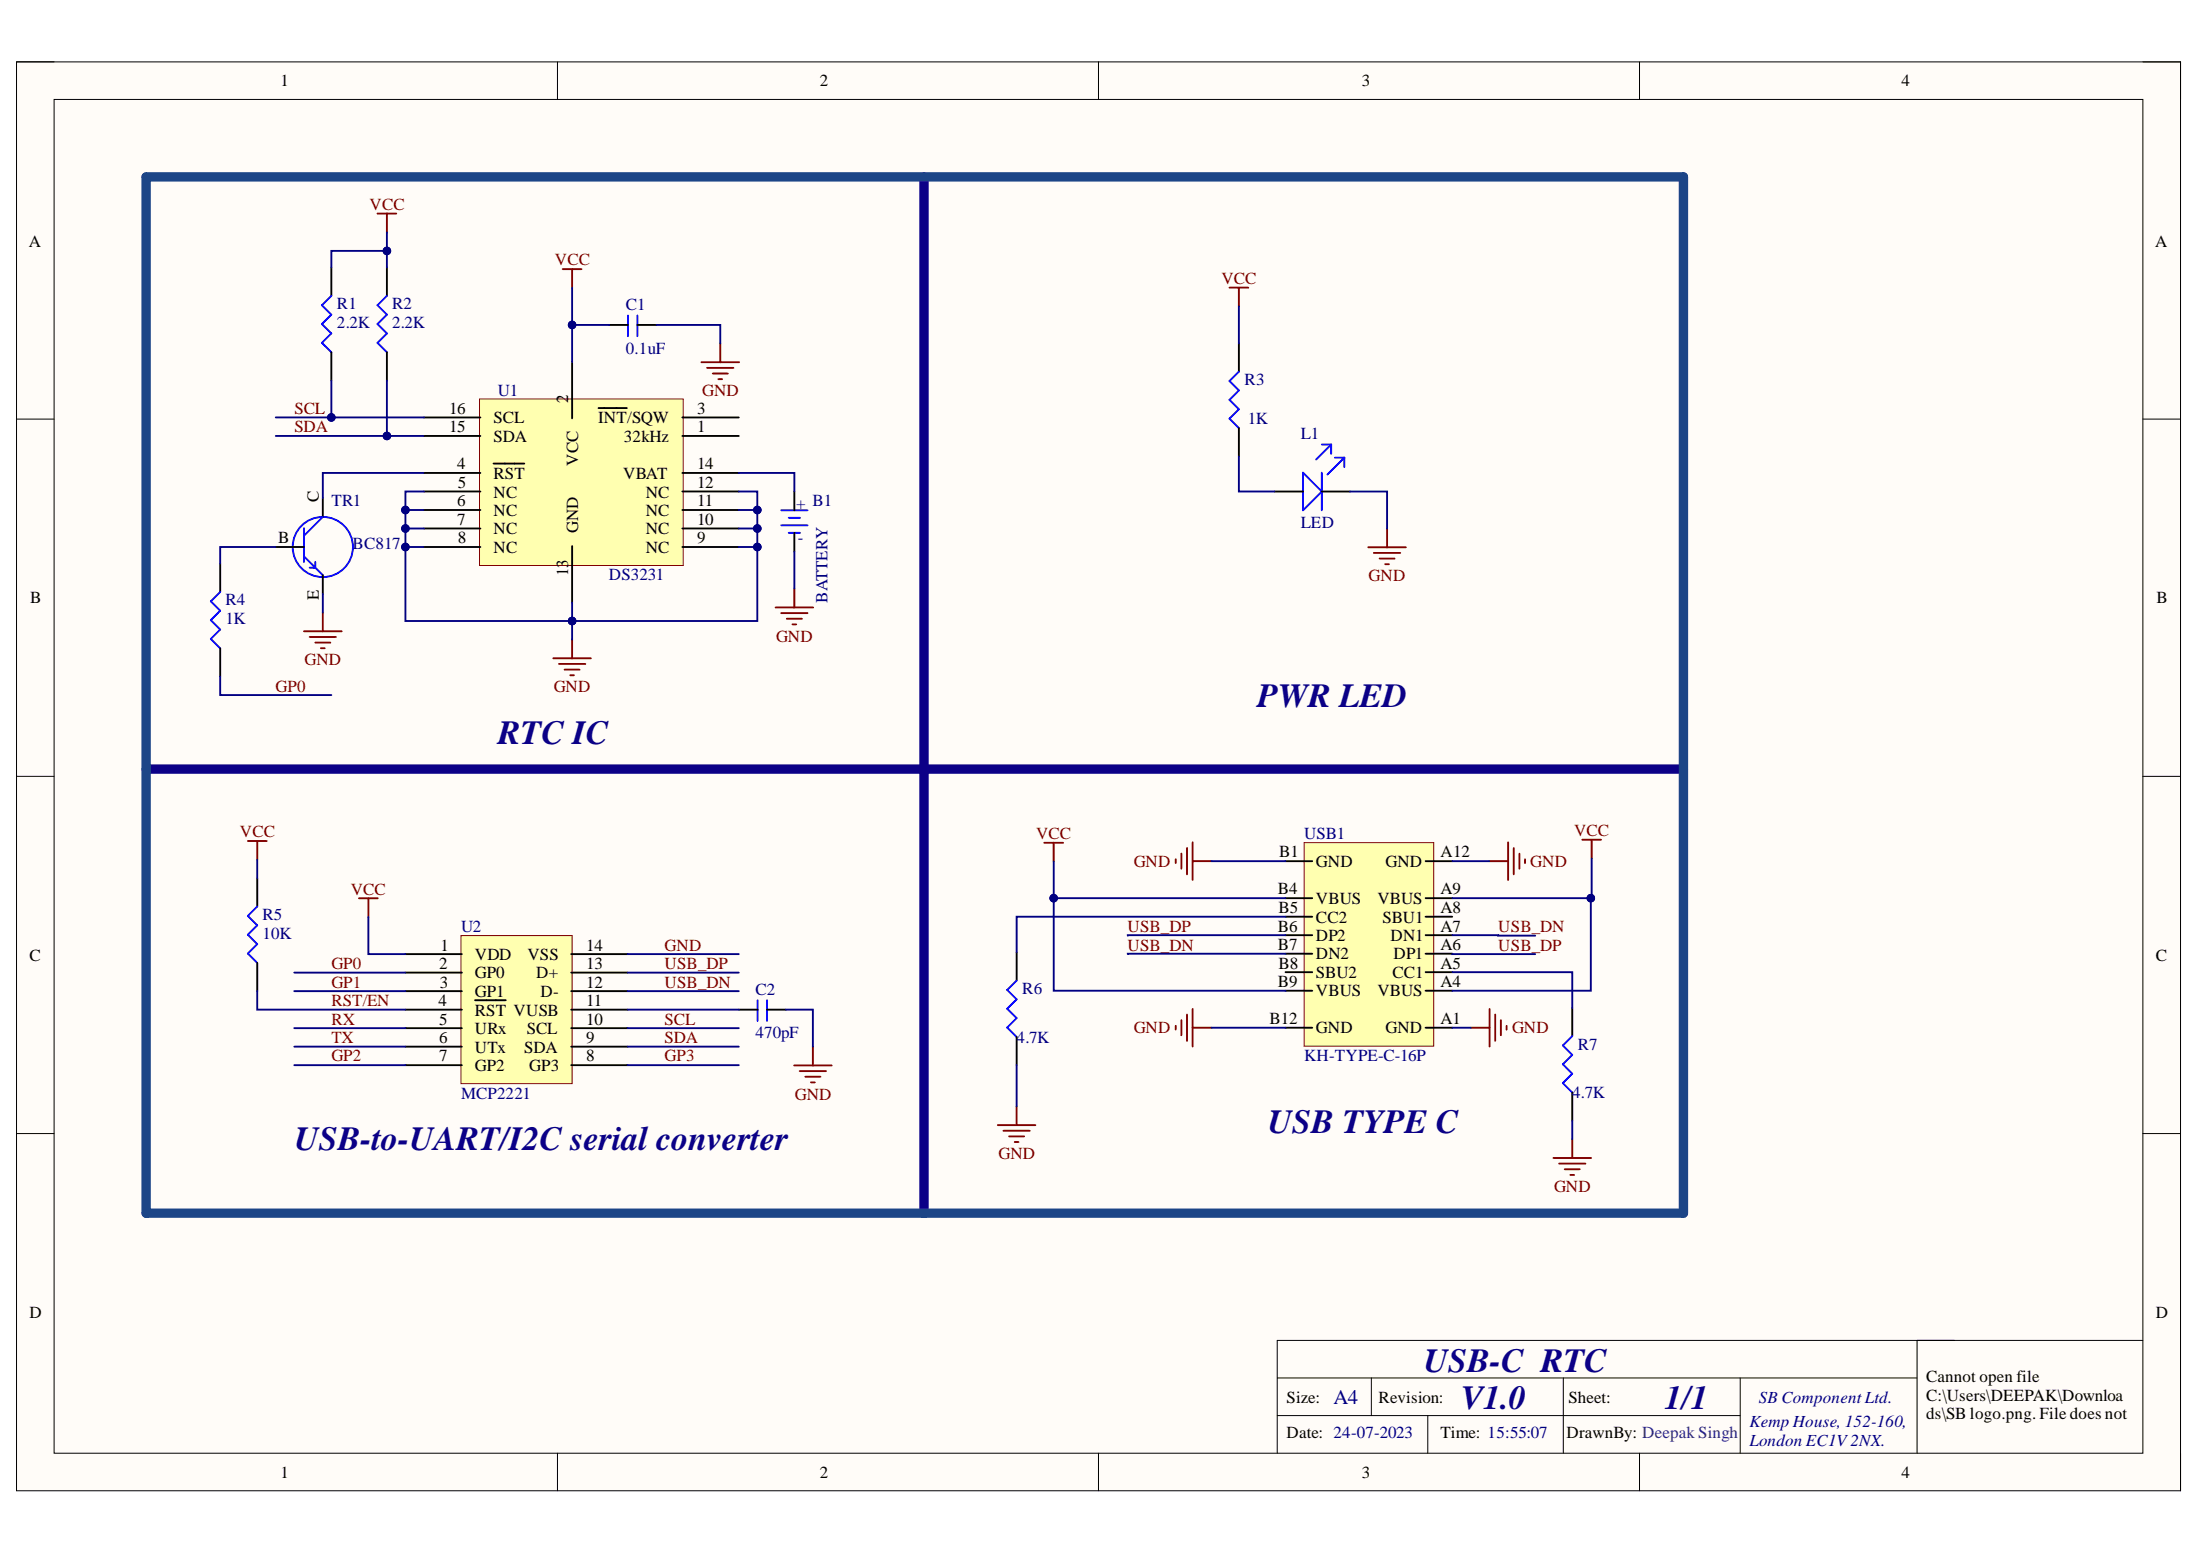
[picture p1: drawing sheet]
<svg xmlns="http://www.w3.org/2000/svg" width="297mm" height="210mm" viewBox="0 0 297 210" stroke-linecap="round" stroke-linejoin="round" font-family="sans-serif">
<path d="M2.2 8.4h292.2v192.8h-292.2z" fill-rule="evenodd" fill="#fffcf8"/>
<path d="M2.2 8.4h292.2v192.8h-292.2z" fill="none" stroke="#000" stroke-width=".14"/>
<path d="M7.3 13.4h282v182.8h-282z" fill-rule="evenodd" fill="#fffcf8"/>
<g fill="none" stroke="#000" stroke-width=".14">
<path d="M2.2 8.3h5.1M7.3 13.4h282v182.8h-282zM75.3 8.3v5.1M148.3 8.3v5.1M221.4 8.4v5M289.3 8.4h5.1v5M2.2 56.6h5.1M289.3 56.6h5.1M2.2 104.8h5.1M289.3 104.8h5.1M2.2 153h5.1M289.3 153h5.1"/>
<path d="M75.3 196.2v5M148.3 196.2v5M172.4 186h86.4M172.4 191.1h62.6M185.2 186v5.1M192.8 191.1v5.1M211.1 186v10.2M221.4 196.2v5M235 186v10.2M258.8 180.9v15.3M289.3 180.9h-116.9v15.3M294.4 196.2v5"/>
</g>
<path d="M62.2 126.3h15v20h-15z" fill-rule="evenodd" fill="#ffffb0"/>
<path d="M62.2 126.3h15v20h-15z" fill="none" stroke="#800000" stroke-width=".14"/>
<g fill="none" stroke="#000" stroke-width=".25">
<path d="M167.3 46.4v3.8M167.3 57.8v3.8M172.1 66.4h3.8M178.5 66.4h3.8M34.7 118.6v3.8M34.7 130v3.8M54.7 128.8h7.7M54.7 131.3h7.7M54.7 133.8h7.7M54.7 136.3h7.7M54.7 138.8h7.7M64.1 135h4.2"/>
<path d="M77.1 128.8h7.6M77.1 131.3h7.6M77.1 133.8h7.6M77.1 136.3h7.6M77.1 138.8h7.6M99.8 136.3h2.5M103.6 136.3h2.5M54.7 141.3h7.7M54.7 143.8h7.7M77.1 141.3h7.6M77.1 143.8h7.6"/>
</g>
<path d="M167.3 50.2l-1.3 1.2 1.3 1.3-1.3 1.3 1.3 1.2-1.3 1.3 1.3 1.3M175.9 63.8l2.6 2.6-2.6 2.5zM178.5 63.8v5.1M178.5 60h1.2M179.7 60l-2 2M179.7 60v1.3M180.2 61.8h1.3M181.5 61.8l-2.3 2.3M181.5 61.8v1.2M34.7 122.4l-1.2 1.2 1.2 1.3-1.2 1.3 1.2 1.2-1.2 1.3 1.2 1.3M102.3 135v2.8M103.6 135v2.8" fill="none" stroke="#00f" stroke-width=".25"/>
<g fill="none" stroke="#800000" stroke-width=".25">
<path d="M166 38.8h2.5M167.3 38.8v2.6M184.7 73.9h5.1M185.5 74.6h3.6M186.3 75.4h2M187 76.2h.5M187.3 71.3v2.6M33.5 113.5h2.5M34.7 113.5v2.6M48.5 121.3h2.5M49.7 121.3v2.5M107.2 143.8h5.1"/>
<path d="M108 144.6h3.5M108.7 145.3h2.1M109.5 146.1h.5M109.8 141.3v2.5"/>
</g>
<path d="M124.8 23.9v139.9M19.7 103.8h207.6" fill="none" stroke="#0c0087" stroke-width="1.3"/>
<path d="M64.7 53.9h27.6v22.4h-27.6z" fill-rule="evenodd" fill="#ffffb0"/>
<path d="M64.7 53.9h27.6v22.4h-27.6z" fill="none" stroke="#800000" stroke-width=".14"/>
<g fill="none" stroke="#000" stroke-width=".25">
<path d="M44.7 36.1v3.8M52.2 36.1v3.8M44.7 47.5v3.9M52.2 47.5v3.9M57.2 58.8h7.7M57.2 56.4h7.7M77.2 48.9v7.6M80.8 55.1h3.8M82.2 43.9h2.6M86.1 43.9h2.5M92.1 58.8h7.7M92.1 56.4h7.7"/>
<path d="M29.7 76.1v3.8M37.2 73.8h3.8M43.6 67.2v2.6M43.6 77.6v2.6M57.2 63.8h7.7M57.2 66.3h7.7M57.2 68.8h7.7M57.2 71.3h7.7M57.2 73.8h7.7M66.6 62.6h4.2M77.2 73.7v7.6M92.1 63.8h7.7"/>
<path d="M92.1 66.3h7.7M92.1 68.8h7.7M92.1 71.3h7.7M92.1 73.8h7.7M107.3 66.3v2.6M107.3 71.9v2.6M29.7 87.5v3.8"/>
</g>
<g fill="none" stroke="#00f" stroke-width=".25">
<path d="M44.7 39.9l-1.2 1.3 1.2 1.3-1.2 1.2 1.2 1.3-1.2 1.3 1.2 1.2M52.2 39.9l-1.2 1.3 1.2 1.3-1.2 1.2 1.2 1.3-1.2 1.3 1.2 1.2M84.8 42.6v2.8M86.1 42.6v2.8M29.7 79.9l-1.2 1.3 1.2 1.2-1.2 1.3 1.2 1.3-1.2 1.2 1.2 1.3M41 75.1l2.6 2.5M41 71.3v4.6M42.6 75.9v.7h-.8M43.6 69.8l-2.6 2.5M105.5 68.9h3.5M105.5 70.9h3.5M106.5 69.9h1.5"/>
<path d="M106.5 71.9h1.5"/>
<circle cx="43.6" cy="73.8" r="4.1"/>
</g>
<g fill="none" stroke="#800000" stroke-width=".25">
<path d="M51 28.8h2.5M52.2 28.8v2.6M76 36.3h2.5M77.2 36.3v2.6M94.7 48.9h5.1M95.5 49.7h3.5M96.2 50.4h2.1M97 51.2h.5M97.3 46.4v2.5M107.3 79.5v2.5M41 85.2h5.1M41.8 86h3.6"/>
<path d="M42.6 86.7h2M43.3 87.5h.5M43.6 82.7v2.5M74.7 88.9h5.1M75.5 89.6h3.5M76.2 90.4h2.1M77 91.2h.5M77.2 86.3v2.6M104.7 82h5.1M105.5 82.8h3.5M106.2 83.5h2.1M107 84.3h.5"/>
<path d="M158.7 116v.5M159.5 115.2v2.1M160.3 114.5v3.5M161 116.2h2.6M161 113.7v5.1M201.1 116.2h2.5M203.6 113.7v5.1M204.4 114.5v3.5M205.1 115.2v2.1M205.9 116v.5M158.7 138.5v.5M159.5 137.7v2"/>
<path d="M160.3 136.9v3.6M161 138.7h2.6M161 136.2v5.1M198.6 138.7h2.5M201.1 136.2v5.1M201.9 137v3.5M202.6 137.7v2M203.4 138.5v.5M209.7 156.3h5.1M210.5 157.1h3.6M211.3 157.8h2M212 158.6h.5"/>
<path d="M212.3 153.8v2.5"/>
</g>
<path d="M176.1 113.7h17.5v27.5h-17.5z" fill-rule="evenodd" fill="#ffffb0"/>
<path d="M176.1 113.7h17.5v27.5h-17.5z" fill="none" stroke="#800000" stroke-width=".14"/>
<g fill="none" stroke="#000" stroke-width=".25">
<path d="M173.6 116.2h3.6M192.5 116.2h3.6M137.3 128.6v3.8M137.3 140v3.8M173.6 121.2h3.6M173.6 123.7h3.6M173.6 126.2h3.6M173.6 128.7h3.6M173.6 131.2h3.6M173.6 133.7h3.6M173.6 138.7h3.6M192.5 121.2h3.6"/>
<path d="M192.5 123.7h3.6M192.5 126.2h3.6M192.5 128.7h3.6M192.5 131.2h3.6M192.5 133.7h3.6M192.5 138.7h3.6M212.3 136v3.9M212.3 147.5v3.8"/>
</g>
<path d="M137.3 132.4l-1.3 1.2 1.3 1.3-1.3 1.3 1.3 1.2-1.3 1.3 1.3 1.3M212.3 139.9l-1.3 1.2 1.3 1.3-1.3 1.3 1.3 1.2-1.3 1.3 1.3 1.3" fill="none" stroke="#00f" stroke-width=".25"/>
<path d="M141 113.8h2.5M142.3 113.8v2.5M213.6 113.4h2.6M214.9 113.4v2.5M134.7 151.9h5.1M135.5 152.6h3.5M136.2 153.4h2.1M137 154.2h.5M137.3 149.3v2.6" fill="none" stroke="#800000" stroke-width=".25"/>
<path d="M19.7 23.9h207.6v139.9h-207.6z" fill="none" stroke="#1c4587" stroke-width="1.3"/>
<g fill="none" stroke="#000080" stroke-width=".25">
<path d="M167.3 41.4v5M54.7 68.8h2.5M99.8 63.8h7.5v2.5M167.3 61.6v4.7h4.8M182.3 66.4h5v4.9M34.7 116.1v2.5M34.7 133.8v2.5h20M39.7 131.3h15M39.7 133.8h15M39.7 138.8h15M49.7 123.8v5h5M84.7 128.8h15.1"/>
<path d="M84.7 136.3h15.1M84.7 131.3h15.1M84.7 133.8h15.1M84.7 138.8h15.1M106.1 136.3h3.7v5M39.7 141.3h15M39.7 143.8h15M84.7 141.3h15.1M84.7 143.8h15.1"/>
</g>
<circle cx="54.7" cy="68.8" r=".51" fill="#000080"/>
<circle cx="54.7" cy="68.8" r=".51" fill="none" stroke="#000080" stroke-width=".14"/>
<path d="M54.7 71.3h2.5" fill="none" stroke="#000080" stroke-width=".25"/>
<circle cx="54.7" cy="71.3" r=".51" fill="#000080"/>
<circle cx="54.7" cy="71.3" r=".51" fill="none" stroke="#000080" stroke-width=".14"/>
<path d="M54.7 73.8h2.5" fill="none" stroke="#000080" stroke-width=".25"/>
<circle cx="54.7" cy="73.8" r=".51" fill="#000080"/>
<circle cx="54.7" cy="73.8" r=".51" fill="none" stroke="#000080" stroke-width=".14"/>
<path d="M99.8 73.8h2.5" fill="none" stroke="#000080" stroke-width=".25"/>
<circle cx="102.3" cy="73.8" r=".51" fill="#000080"/>
<circle cx="102.3" cy="73.8" r=".51" fill="none" stroke="#000080" stroke-width=".14"/>
<path d="M99.8 71.3h2.5" fill="none" stroke="#000080" stroke-width=".25"/>
<circle cx="102.3" cy="71.3" r=".51" fill="#000080"/>
<circle cx="102.3" cy="71.3" r=".51" fill="none" stroke="#000080" stroke-width=".14"/>
<path d="M99.8 68.8h2.5" fill="none" stroke="#000080" stroke-width=".25"/>
<circle cx="102.3" cy="68.8" r=".51" fill="#000080"/>
<circle cx="102.3" cy="68.8" r=".51" fill="none" stroke="#000080" stroke-width=".14"/>
<path d="M77.2 81.3v2.5" fill="none" stroke="#000080" stroke-width=".25"/>
<circle cx="77.2" cy="83.8" r=".51" fill="#000080"/>
<circle cx="77.2" cy="83.8" r=".51" fill="none" stroke="#000080" stroke-width=".14"/>
<path d="M77.2 83.8v2.5" fill="none" stroke="#000080" stroke-width=".25"/>
<circle cx="77.2" cy="83.8" r=".51" fill="#000080"/>
<circle cx="77.2" cy="83.8" r=".51" fill="none" stroke="#000080" stroke-width=".14"/>
<path d="M52.2 51.4v7.4" fill="none" stroke="#000080" stroke-width=".25"/>
<circle cx="52.2" cy="58.8" r=".51" fill="#000080"/>
<circle cx="52.2" cy="58.8" r=".51" fill="none" stroke="#000080" stroke-width=".14"/>
<path d="M44.7 51.4v5" fill="none" stroke="#000080" stroke-width=".25"/>
<circle cx="44.7" cy="56.4" r=".51" fill="#000080"/>
<circle cx="44.7" cy="56.4" r=".51" fill="none" stroke="#000080" stroke-width=".14"/>
<path d="M52.2 31.4v2.5h-7.5v2.2" fill="none" stroke="#000080" stroke-width=".25"/>
<circle cx="52.2" cy="33.9" r=".51" fill="#000080"/>
<circle cx="52.2" cy="33.9" r=".51" fill="none" stroke="#000080" stroke-width=".14"/>
<path d="M52.2 33.9v2.2" fill="none" stroke="#000080" stroke-width=".25"/>
<circle cx="52.2" cy="33.9" r=".51" fill="#000080"/>
<circle cx="52.2" cy="33.9" r=".51" fill="none" stroke="#000080" stroke-width=".14"/>
<path d="M77.2 38.9v5M107.3 74.5v5" fill="none" stroke="#000080" stroke-width=".25"/>
<circle cx="77.2" cy="43.9" r=".51" fill="#000080"/>
<circle cx="77.2" cy="43.9" r=".51" fill="none" stroke="#000080" stroke-width=".14"/>
<path d="M82.2 43.9h-5v5" fill="none" stroke="#000080" stroke-width=".25"/>
<circle cx="77.2" cy="43.9" r=".51" fill="#000080"/>
<circle cx="77.2" cy="43.9" r=".51" fill="none" stroke="#000080" stroke-width=".14"/>
<path d="M37.2 58.8h20M88.6 43.9h8.7v2.5M37.2 73.8h-7.5v2.3M57.2 63.8h-13.6v3.4M29.7 91.3v2.5h15M43.6 80.2v2.5" fill="none" stroke="#000080" stroke-width=".25"/>
<circle cx="52.2" cy="58.8" r=".51" fill="#000080"/>
<circle cx="52.2" cy="58.8" r=".51" fill="none" stroke="#000080" stroke-width=".14"/>
<path d="M37.2 56.4h20" fill="none" stroke="#000080" stroke-width=".25"/>
<circle cx="44.7" cy="56.4" r=".51" fill="#000080"/>
<circle cx="44.7" cy="56.4" r=".51" fill="none" stroke="#000080" stroke-width=".14"/>
<path d="M57.2 66.3h-2.5v17.5h47.6v-17.5h-2.5" fill="none" stroke="#000080" stroke-width=".25"/>
<circle cx="102.3" cy="68.8" r=".51" fill="#000080"/>
<circle cx="102.3" cy="68.8" r=".51" fill="none" stroke="#000080" stroke-width=".14"/>
<circle cx="102.3" cy="71.3" r=".51" fill="#000080"/>
<circle cx="102.3" cy="71.3" r=".51" fill="none" stroke="#000080" stroke-width=".14"/>
<circle cx="102.3" cy="73.8" r=".51" fill="#000080"/>
<circle cx="102.3" cy="73.8" r=".51" fill="none" stroke="#000080" stroke-width=".14"/>
<circle cx="77.2" cy="83.8" r=".51" fill="#000080"/>
<circle cx="77.2" cy="83.8" r=".51" fill="none" stroke="#000080" stroke-width=".14"/>
<circle cx="54.7" cy="73.8" r=".51" fill="#000080"/>
<circle cx="54.7" cy="73.8" r=".51" fill="none" stroke="#000080" stroke-width=".14"/>
<circle cx="54.7" cy="71.3" r=".51" fill="#000080"/>
<circle cx="54.7" cy="71.3" r=".51" fill="none" stroke="#000080" stroke-width=".14"/>
<circle cx="54.7" cy="68.8" r=".51" fill="#000080"/>
<circle cx="54.7" cy="68.8" r=".51" fill="none" stroke="#000080" stroke-width=".14"/>
<path d="M142.3 116.3v4.9h31.3M163.6 116.2h10M196.1 116.2h5M163.6 138.7h10M173.6 126.2l-21.3 .1M173.6 128.7l-21.3 .1M196.1 128.7l11.2 .1M196.1 126.2l11.2 .1M196.1 138.7h2.5" fill="none" stroke="#000080" stroke-width=".25"/>
<circle cx="142.3" cy="121.2" r=".51" fill="#000080"/>
<circle cx="142.3" cy="121.2" r=".51" fill="none" stroke="#000080" stroke-width=".14"/>
<path d="M142.3 121.2v12.5h31.3" fill="none" stroke="#000080" stroke-width=".25"/>
<circle cx="142.3" cy="121.2" r=".51" fill="#000080"/>
<circle cx="142.3" cy="121.2" r=".51" fill="none" stroke="#000080" stroke-width=".14"/>
<path d="M214.8 121.2v12.5h-18.7" fill="none" stroke="#000080" stroke-width=".25"/>
<circle cx="214.8" cy="121.2" r=".51" fill="#000080"/>
<circle cx="214.8" cy="121.2" r=".51" fill="none" stroke="#000080" stroke-width=".14"/>
<path d="M214.9 115.9v5.3h-18.8M173.6 123.7h-36.3v4.9M196.1 131.2h16.2v4.8M137.3 143.8v5.5M212.3 151.3v2.5" fill="none" stroke="#000080" stroke-width=".25"/>
<circle cx="214.8" cy="121.2" r=".51" fill="#000080"/>
<circle cx="214.8" cy="121.2" r=".51" fill="none" stroke="#000080" stroke-width=".14"/>
<g font-size="4.6" fill="#0c0087">
<text x="169.7" y="95.4">PWR LED</text>
<text x="67.2" y="100.4">RTC IC</text>
<text x="39.7" y="155.3">USB-to-UART/I2C serial converter</text>
<text x="171.2" y="153">USB TYPE C</text>
<text x="192.2" y="185.3">USB-C RTC</text>
<text x="197.2" y="190.3">V1.0</text>
<text x="224.8" y="190.3">1/1</text>
</g>
<text font-size="2.8" fill="#000080" x="180.1" y="189.5">A4</text>
<g font-size="2.3">
<text x="37.9" y="11.7">1</text>
<text x="110.7" y="11.7">2</text>
<text x="183.9" y="11.7">3</text>
<text x="256.8" y="11.7">4</text>
<text x="3.9" y="33.3">A</text>
<text x="291" y="33.3">A</text>
<text x="60.6" y="58.4">15</text>
<text x="60.6" y="55.8">16</text>
<text x="66.6" y="59.6">SDA</text>
<text x="66.6" y="57.1">SCL</text>
<text x="76.7" y="54.4" transform="rotate(-90 76.7 54.4)">2</text>
<text x="80.8" y="57.1">INT/SQW</text>
<text x="84.2" y="59.6">32kHz</text>
<text x="94.1" y="58.4">1</text>
<text x="94.1" y="55.8">3</text>
<text x="61.7" y="63.4">4</text>
<text x="61.8" y="65.9">5</text>
<text x="66.6" y="64.6">RST</text>
<text x="78.1" y="62.9" transform="rotate(-90 78.1 62.9)">VCC</text>
<text x="84.1" y="64.6">VBAT</text>
<text x="94.1" y="65.9">12</text>
<text x="94.1" y="63.4">14</text>
<text x="43" y="67.8" transform="rotate(-90 43 67.8)">C</text>
<text x="61.7" y="68.3">6</text>
<text x="61.7" y="70.9">7</text>
<text x="66.6" y="67.2">NC</text>
<text x="66.6" y="69.6">NC</text>
<text x="78.1" y="72" transform="rotate(-90 78.1 72)">GND</text>
<text x="87.2" y="69.6">NC</text>
<text x="87.2" y="67.2">NC</text>
<text x="94.1" y="70.9">10</text>
<text x="94.1" y="68.3">11</text>
<text x="37.5" y="73.3">B</text>
<text x="61.8" y="73.3">8</text>
<text x="66.6" y="72.1">NC</text>
<text x="66.6" y="74.6">NC</text>
<text x="76.7" y="77.8" transform="rotate(-90 76.7 77.8)">13</text>
<text x="87.2" y="74.6">NC</text>
<text x="87.2" y="72.1">NC</text>
<text x="94.1" y="73.3">9</text>
<text x="4.1" y="81.4">B</text>
<text x="43" y="81" transform="rotate(-90 43 81)">E</text>
<text x="291.2" y="81.4">B</text>
<text x="172.7" y="115.7">B1</text>
<text x="177.7" y="117">GND</text>
<text x="187.1" y="117">GND</text>
<text x="194.5" y="115.7">A12</text>
<text x="172.5" y="120.7">B4</text>
<text x="172.5" y="125.8">B6</text>
<text x="172.6" y="123.3">B5</text>
<text x="177.7" y="122">VBUS</text>
<text x="177.7" y="124.5">CC2</text>
<text x="186" y="122">VBUS</text>
<text x="186.6" y="124.5">SBU1</text>
<text x="194.5" y="125.8">A7</text>
<text x="194.5" y="123.3">A8</text>
<text x="194.5" y="120.7">A9</text>
<text x="4" y="129.7">C</text>
<text x="59.3" y="130.8">2</text>
<text x="59.5" y="128.3">1</text>
<text x="64.1" y="129.6">VDD</text>
<text x="71.2" y="129.6">VSS</text>
<text x="79.2" y="130.8">13</text>
<text x="79.2" y="128.3">14</text>
<text x="172.5" y="128.2">B7</text>
<text x="172.6" y="130.8">B8</text>
<text x="177.7" y="127.1">DP2</text>
<text x="177.7" y="129.5">DN2</text>
<text x="187.7" y="127.1">DN1</text>
<text x="188.2" y="129.5">DP1</text>
<text x="194.5" y="130.8">A5</text>
<text x="194.5" y="128.2">A6</text>
<text x="291.1" y="129.7">C</text>
<text x="59.2" y="135.8">4</text>
<text x="59.4" y="133.3">3</text>
<text x="64.1" y="132">GP0</text>
<text x="64.1" y="134.6">GP1</text>
<text x="64.1" y="137.1">RST VUSB</text>
<text x="72.4" y="132">D+</text>
<text x="73" y="134.6">D-</text>
<text x="79.2" y="135.8">11</text>
<text x="79.2" y="133.3">12</text>
<text x="172.5" y="133.2">B9</text>
<text x="177.7" y="132">SBU2</text>
<text x="177.7" y="134.5">VBUS</text>
<text x="186" y="134.5">VBUS</text>
<text x="188" y="132">CC1</text>
<text x="194.5" y="133.2">A4</text>
<text x="59.3" y="138.3">5</text>
<text x="59.3" y="140.8">6</text>
<text x="59.3" y="143.3">7</text>
<text x="64.1" y="139.6">URx</text>
<text x="64.1" y="142.1">UTx</text>
<text x="70.8" y="142.1">SDA</text>
<text x="71.1" y="139.6">SCL</text>
<text x="79.2" y="143.3">8</text>
<text x="79.2" y="140.8">9</text>
<text x="79.2" y="138.3">10</text>
<text x="171.4" y="138.2">B12</text>
<text x="177.7" y="139.5">GND</text>
<text x="187.1" y="139.5">GND</text>
<text x="194.5" y="138.2">A1</text>
<text x="64.1" y="144.5">GP2</text>
<text x="71.5" y="144.5">GP3</text>
<text x="4" y="177.9">D</text>
<text x="291.1" y="177.9">D</text>
<text x="173.7" y="189.3">Size:</text>
<text x="186.1" y="189.3">Revision:</text>
<text x="211.8" y="189.3">Sheet:</text>
<text x="260.1" y="186.5">Cannot open file</text>
<text x="260.1" y="189.1">C:\Users\DEEPAK\Downloa</text>
<text x="260.1" y="191.6">ds\SB logo.png. File does not</text>
<text x="173.7" y="194.1">Date: 24-07-2023</text>
<text x="194.5" y="194.1">Time: 15:55:07</text>
<text x="211.5" y="194.1">DrawnBy: Deepak Singh</text>
<text x="37.9" y="199.5">1</text>
<text x="110.7" y="199.5">2</text>
<text x="183.9" y="199.5">3</text>
<text x="256.8" y="199.5">4</text>
</g>
<g font-size="2.3" fill="#800000">
<text x="49.9" y="28.4">VCC</text>
<text x="74.9" y="35.8">VCC</text>
<text x="164.9" y="38.4">VCC</text>
<text x="94.8" y="53.5">GND</text>
<text x="39.7" y="55.8">SCL</text>
<text x="39.7" y="58.4">SDA</text>
<text x="184.8" y="78.5">GND</text>
<text x="41.1" y="89.8">GND</text>
<text x="104.8" y="86.6">GND</text>
<text x="37.2" y="93.4">GP0</text>
<text x="74.8" y="93.4">GND</text>
<text x="32.4" y="113">VCC</text>
<text x="139.9" y="113.3">VCC</text>
<text x="212.5" y="112.9">VCC</text>
<text x="153.1" y="117">GND</text>
<text x="206.6" y="117">GND</text>
<text x="47.4" y="120.8">VCC</text>
<text x="152.2" y="125.8">USB_DP</text>
<text x="202.3" y="125.8">USB_DN</text>
<text x="44.7" y="130.8">GP0</text>
<text x="89.7" y="130.8">USB_DP</text>
<text x="89.7" y="128.3">GND</text>
<text x="152.2" y="128.3">USB_DN</text>
<text x="202.3" y="128.3">USB_DP</text>
<text x="44.7" y="133.3">GP1</text>
<text x="44.7" y="135.8">RST/EN</text>
<text x="89.7" y="133.3">USB_DN</text>
<text x="44.7" y="138.3">RX</text>
<text x="44.7" y="140.8">TX</text>
<text x="44.7" y="143.3">GP2</text>
<text x="89.7" y="143.3">GP3</text>
<text x="89.7" y="140.8">SDA</text>
<text x="89.7" y="138.3">SCL</text>
<text x="153.1" y="139.5">GND</text>
<text x="204.2" y="139.5">GND</text>
<text x="107.3" y="148.4">GND</text>
<text x="134.8" y="156.5">GND</text>
<text x="209.8" y="160.9">GND</text>
</g>
<g font-size="2.3" fill="#000080">
<text x="45.5" y="41.7">R1</text>
<text x="52.9" y="41.7">R2</text>
<text x="84.5" y="41.8">C1</text>
<text x="45.5" y="44.3">2.2K</text>
<text x="52.9" y="44.3">2.2K</text>
<text x="84.5" y="47.7">0.1uF</text>
<text x="67.2" y="53.4">U1</text>
<text x="168" y="52">R3</text>
<text x="168.5" y="57.3">1K</text>
<text x="175.7" y="59.3">L1</text>
<text x="44.7" y="68.3">TR1</text>
<text x="107.5" y="68.7">+ B1</text>
<text x="175.7" y="71.2">LED</text>
<text x="47.6" y="74.1">BC817</text>
<text x="107.7" y="73.2">-</text>
<text x="30.4" y="81.7">R4</text>
<text x="82.2" y="78.3">DS3231</text>
<text x="111.7" y="81.4" transform="rotate(-90 111.7 81.4)">BATTERY</text>
<text x="30.4" y="84.2">1K</text>
<text x="176.1" y="113.3">USB1</text>
<text x="35.4" y="124.2">R5</text>
<text x="62.2" y="125.8">U2</text>
<text x="35.4" y="126.7">10K</text>
<text x="102" y="134.3">C2</text>
<text x="138" y="134.2">R6</text>
<text x="102" y="140.2">470pF</text>
<text x="137.3" y="140.8">4.7K</text>
<text x="176.1" y="143.3">KH-TYPE-C-16P</text>
<text x="213" y="141.7">R7</text>
<text x="62.2" y="148.3">MCP2221</text>
<text x="212.3" y="148.3">4.7K</text>
<text x="237.5" y="189.3">SB Component Ltd.</text>
<text x="236.2" y="192.6">KempHouse, 152-160,</text>
<text x="236.2" y="195.2">London EC1V2NX.</text>
</g>
</svg>
